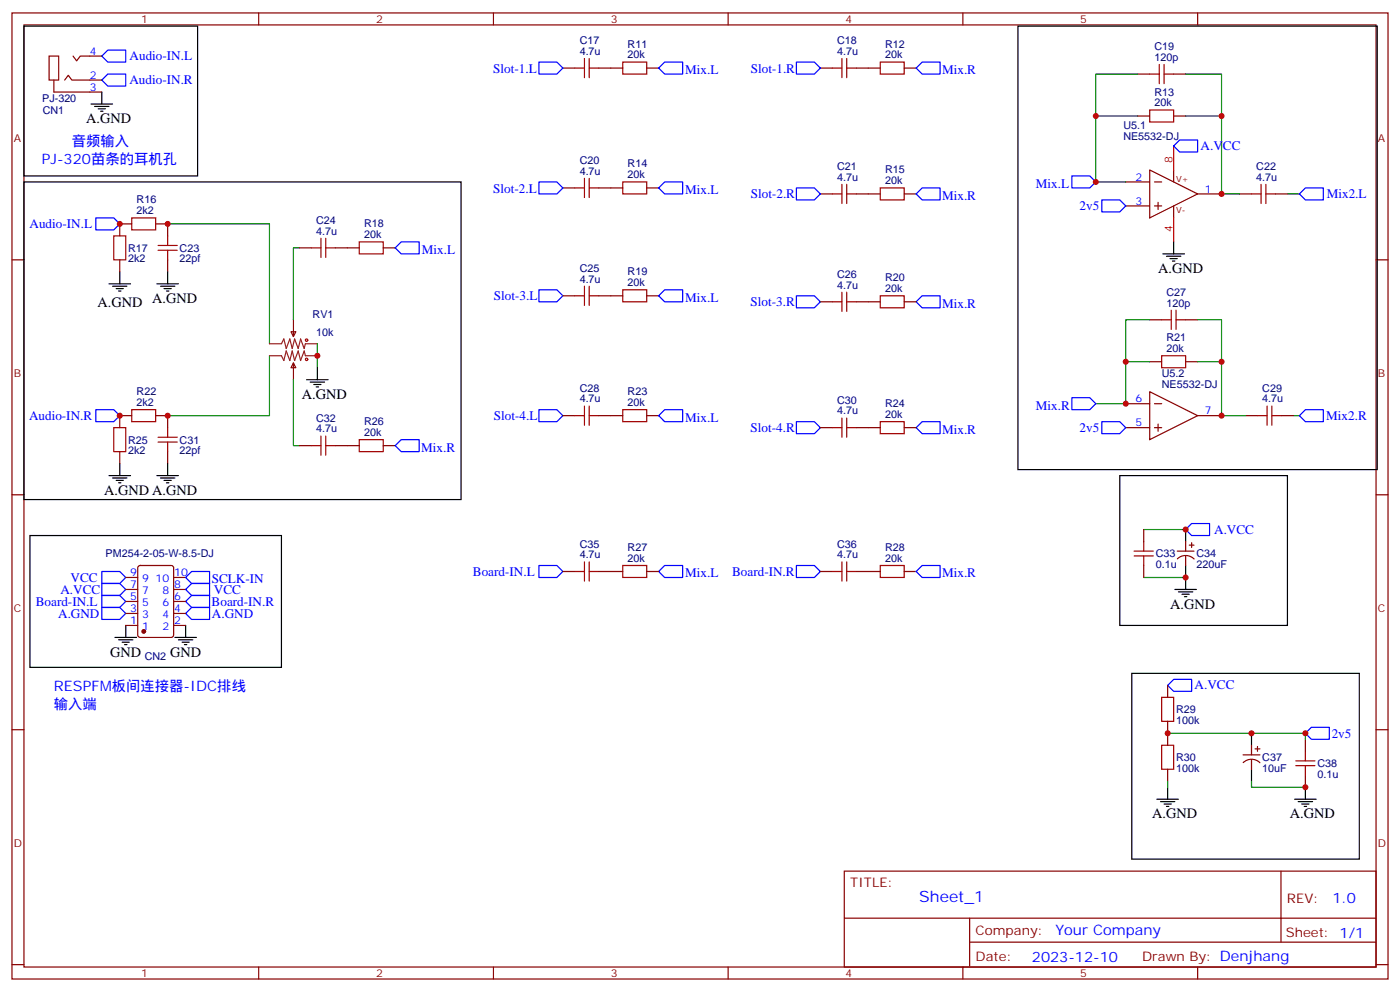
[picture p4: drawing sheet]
<svg xmlns="http://www.w3.org/2000/svg" width="412mm" height="292mm" viewBox="0 0 412 292" stroke-linecap="round" stroke-linejoin="round" font-family="sans-serif">
<g fill="none" stroke="#870000" stroke-width=".35">
<path d="M3.5 3.8h405.4v284.3h-405.4zM7.1 7.3h398.2v277.3h-398.2zM14.5 16.5h2.8v7.1h-2.8zM21.5 16.5l1.1 1.4 1-1.4h6.4M76.2 3.8v3.5M145.3 3.8v3.5M214.5 3.8v3.5M283.6 3.8v3.5M352.8 3.8v3.5M15.9 23.6v3.5h14.1M19 23.6l1.1-1.4 1.1 1.4h8.8M165.8 20h3.5"/>
<path d="M176.4 20h7M190.5 20h3.5M241.7 20h3.5M252.2 20h7.1M266.3 20h3.6M335.1 34.1h3.6M335.1 21.8h3.6M345.7 34.1h3.5M345.7 21.8h3.5M165.8 55.3h3.5M176.4 55.3h7M190.5 55.3h3.5"/>
<path d="M241.7 57.1h3.5M252.2 57.1h7.1M266.3 57.1h3.6M331.6 53.6h7.1M338.7 50l14.1 7.1-14.1 7zM340.1 53.6h2.1M341.1 59.5v2.2M345.7 50v3.6M352.8 57.1h7M365.1 57.1h3.6M375.7 57.1h3.5M3.5 76.5h3.6"/>
<path d="M35.3 76.5v3.5M38.8 65.9h-3.5v3.5M45.9 65.9h3.5v3.5M49.4 76.5v3.5M88.2 73h3.5M98.8 73h7M112.9 73h3.5M331.6 60.6h7.1M340.1 60.6h2.1M345.7 60.6v3.5M405.3 76.5h3.6M85.7 97.6h1.4l-.7 1.5z"/>
<path d="M86.4 94.1v5M165.8 87.1h3.5M176.4 87.1h7M190.5 87.1h3.5M241.7 88.8h3.5M252.2 88.8h7.1M266.3 88.8h3.6M338.7 94.1h3.5M349.2 94.1h3.6M86.4 106.8l.7 1.4h-1.4zM86.4 106.8v5M331.6 118.8h7.1"/>
<path d="M338.7 115.3l14.1 7-14.1 7.1zM338.7 106.5h3.5M340.1 118.8h2.1M349.2 106.5h3.6M35.3 132.9v3.6M38.8 122.3h-3.5v3.6M45.9 122.3h3.5v3.6M49.4 132.9v3.6M88.2 131.2h3.5M98.8 131.2h7M112.9 131.2h3.5M165.8 122.3h3.5"/>
<path d="M176.4 122.3h7M190.5 122.3h3.5M241.7 125.9h3.5M252.2 125.9h7.1M266.3 125.9h3.6M331.6 125.9h7.1M340.1 125.9h2.1M341.1 124.8v2.1M352.8 122.3h7M366.9 122.3h3.5M377.5 122.3h3.5M3.5 145.6h3.6"/>
<path d="M336.9 155.9v3.5M349.2 159.4v2.8M351 159.7v1.4M405.3 145.6h3.6M37 170h3.6M37 173.5h3.6M37 177h3.6M40.8 166.6l.5-.2h9.1l.7 .5 .1 20-.5 .7h-9.4l-.7-.5v-20zM51.2 170h3.5M51.2 173.5h3.5M51.2 177h3.5M165.8 168.2h3.5"/>
<path d="M176.4 168.2h7M190.5 168.2h3.5M241.7 168.2h3.5M252.2 168.2h7.1M266.3 168.2h3.6M336.9 166.4v3.6M346.8 162.2h4.9M346.8 164.5a3.5 3.5 0 0 1 4.9 0M349.2 163.6v2.8M350.3 160.4h1.4M37 184.1h3.6M37 180.6h3.6"/>
<path d="M51.2 184.1h3.5M51.2 180.6h3.5M3.5 214.8h3.6M344 201.7v3.5M344 212.3v7.1M368.7 219.4v2.8M370.4 219.7v1.4M384.5 217.6v3.5M405.3 214.8h3.6M344 226.4v3.5M366.2 222.2h4.9M366.2 224.5a3.5 3.5 0 0 1 4.9 0"/>
<path d="M368.7 223.6v2.8M369.7 220.4h1.4M384.5 228.2v3.5M248.7 256.4h156.6v28.2h-156.6zM377.3 256.4v20.9M248.7 270.2h156.5M285.6 277.3h119.6M285.6 270.2v14.2M3.5 283.9h3.6M76.2 284.6v3.5M145.3 284.6v3.5M214.5 284.6v3.5"/>
<path d="M283.6 284.6v3.5M352.8 284.6v3.5M405.3 283.9h3.6"/>
</g>
<g fill="none" stroke="#008700" stroke-width=".35">
<path d="M335.1 34.1h-12.3v19.5h8.8M335.1 21.8h-12.3v12.3M349.2 34.1h10.6v23h5.3M349.2 21.8h10.6v12.3M379.2 57.1h3.6M49.4 65.9h30v35.3M88.2 73h-1.8v21.1M338.7 94.1h-7.1v24.7h-8.8M352.8 94.1h7v12.4M79.4 104.7v17.6h-30M86.4 111.8v19.4h1.8M93.5 101.2v7"/>
<path d="M331.6 106.5h7.1M352.8 106.5h7v15.8h7.1M381 122.3h1.8M336.9 155.9h12.3M336.9 170h12.3M344 215.8h40.5v1.8M344 229.9v1.8M368.7 229.9v1.8h15.8"/>
</g>
<g fill="none" stroke="#a10000" stroke-width=".35">
<path d="M172.2 17.2v5.7M173.6 17.2v5.7M183.4 18.3h7.1v3.5h-7.1zM248 17.2v5.7M249.4 17.2v5.7M259.3 18.3h7v3.5h-7zM341.5 19v5.6M342.9 19v5.6M169.3 20h2.9M173.6 20h2.8M245.2 20h2.8M249.4 20h2.8"/>
<path d="M338.7 32.4h7v3.5h-7zM338.7 21.8h2.8M342.9 21.8h2.8M169.3 55.3h2.9M172.2 52.5v5.6M173.6 55.3h2.8M173.6 52.5v5.6M183.4 53.6h7.1v3.5h-7.1zM245.2 57.1h2.8M248 54.3v5.6M249.4 57.1h2.8M249.4 54.3v5.6"/>
<path d="M259.3 55.3h7v3.5h-7zM368.7 57.1h2.8M371.5 54.3v5.6M372.9 57.1h2.8M372.9 54.3v5.6M33.5 69.4h3.5v7.1h-3.5zM38.8 64.1h7.1v3.6h-7.1zM46.6 73.7h5.6M46.6 72.2h5.6M49.4 69.4v2.8M49.4 73.7v2.8M91.7 73h2.8"/>
<path d="M94.5 70.1v5.7M96 70.1v5.7M96 73h2.8M105.8 71.2h7.1v3.5h-7.1zM169.3 87.1h2.9M172.2 84.2v5.7M173.6 84.2v5.7M173.6 87.1h2.8M183.4 85.3h7.1v3.5h-7.1zM245.2 88.8h2.8M248 86v5.7M249.4 86v5.7"/>
<path d="M249.4 88.8h2.8M259.3 87.1h7v3.5h-7zM342.2 94.1h2.8M345 91.3v5.6M346.4 94.1h2.8M346.4 91.3v5.6M172.2 119.5v5.7M173.6 119.5v5.7M342.2 104.7h7v3.5h-7zM373.2 119.5v5.7M374.6 119.5v5.7M33.5 125.9h3.5v7h-3.5z"/>
<path d="M38.8 120.6h7.1v3.5h-7.1zM46.6 130.1h5.6M46.6 128.7h5.6M49.4 125.9v2.8M49.4 130.1v2.8M91.7 131.2h2.8M94.5 128.3v5.7M96 131.2h2.8M96 128.3v5.7M105.8 129.4h7.1v3.5h-7.1zM169.3 122.3h2.9M173.6 122.3h2.8"/>
<path d="M183.4 120.6h7.1v3.5h-7.1zM245.2 125.9h2.8M248 123v5.7M249.4 123v5.7M249.4 125.9h2.8M259.3 124.1h7v3.5h-7zM370.4 122.3h2.8M374.6 122.3h2.9M336.9 159.4v2.8M169.3 168.2h2.9M172.2 165.4v5.6M173.6 165.4v5.6"/>
<path d="M173.6 168.2h2.8M183.4 166.4h7.1v3.6h-7.1zM245.2 168.2h2.8M248 165.4v5.6M249.4 165.4v5.6M249.4 168.2h2.8M259.3 166.4h7v3.6h-7zM334.1 163.6h5.6M334.1 162.2h5.6M336.9 163.6v2.8M342.2 205.2h3.5v7.1h-3.5zM342.2 219.4h3.5v7h-3.5z"/>
<path d="M381.7 225.4h5.6M381.7 223.9h5.6M384.5 221.1v2.8M384.5 225.4v2.8"/>
<circle cx="90.3" cy="100.1" r=".35"/>
<circle cx="90.3" cy="105.8" r=".35"/>
</g>
<g fill="none" stroke="#00f" stroke-width=".35">
<path d="M31.7 14.7h5.3v3.6h-5.3l-1.7-1.8zM158.7 18.3h5.3l1.8 1.7-1.8 1.8h-5.3zM195.8 18.3h5.3v3.5h-5.3l-1.8-1.8zM234.6 18.3h5.3l1.8 1.7-1.8 1.8h-5.3zM271.6 18.3h5.3v3.5h-5.3l-1.7-1.8zM31.7 21.8h5.3v3.5h-5.3l-1.7-1.7zM158.7 53.6h5.3l1.8 1.7-1.8 1.8h-5.3zM195.8 53.6h5.3v3.5h-5.3l-1.8-1.8zM234.6 55.3h5.3l1.8 1.8-1.8 1.7h-5.3zM271.6 55.3h5.3v3.5h-5.3l-1.7-1.7zM315.7 51.8h5.3l1.8 1.8-1.8 1.7h-5.3zM324.6 58.8h5.2l1.8 1.8-1.8 1.8h-5.2z"/>
<path d="M345.7 43l1.8-1.8h5.3v3.5h-5.3zM384.5 55.3h5.3v3.5h-5.3l-1.7-1.7zM28.2 64.1h5.3l1.8 1.8-1.8 1.8h-5.3zM118.2 71.2h5.3v3.5h-5.3l-1.8-1.7zM158.7 85.3h5.3l1.8 1.8-1.8 1.7h-5.3zM195.8 85.3h5.3v3.5h-5.3l-1.8-1.7zM234.6 87.1h5.3l1.8 1.7-1.8 1.8h-5.3zM271.6 87.1h5.3v3.5h-5.3l-1.7-1.8zM315.7 117.1h5.3l1.8 1.7-1.8 1.8h-5.3zM28.2 120.6h5.3l1.8 1.7-1.8 1.8h-5.3zM118.2 129.4h5.3v3.5h-5.3l-1.8-1.7zM158.7 120.6h5.3l1.8 1.7-1.8 1.8h-5.3z"/>
<path d="M195.8 120.6h5.3v3.5h-5.3l-1.8-1.8zM234.6 124.1h5.3l1.8 1.8-1.8 1.7h-5.3zM271.6 124.1h5.3v3.5h-5.3l-1.7-1.7zM324.6 124.1h5.2l1.8 1.8-1.8 1.7h-5.2zM384.5 120.6h5.3v3.5h-5.3l-1.7-1.8zM349.2 155.9l1.8-1.8h5.3v3.5h-5.3zM30 175.3h5.3l1.7 1.7-1.7 1.8h-5.3zM30 178.8h5.3l1.7 1.8-1.7 1.7h-5.3zM30 168.2h5.3l1.7 1.8-1.7 1.7h-5.3zM30 171.7h5.3l1.7 1.8-1.7 1.8h-5.3zM54.7 177l1.7-1.7h5.3v3.5h-5.3zM56.4 178.8h5.3v3.5h-5.3l-1.7-1.7z"/>
<path d="M56.4 168.2h5.3v3.5h-5.3l-1.7-1.7zM56.4 171.7h5.3v3.6h-5.3l-1.7-1.8zM158.7 166.4h5.3l1.8 1.8-1.8 1.8h-5.3zM194 168.2l1.8-1.8h5.3v3.6h-5.3zM234.6 166.4h5.3l1.8 1.8-1.8 1.8h-5.3zM271.6 166.4h5.3v3.6h-5.3l-1.7-1.8zM345.7 200h5.3v3.5h-5.3l-1.7-1.8zM386.3 214.1h5.3v3.5h-5.3l-1.8-1.8z"/>
</g>
<path d="M345.7 43v7M345.7 64.1v7.1" fill="none" stroke="#f00" stroke-width=".35"/>
<g fill="none" stroke="#000" stroke-width=".35">
<path d="M7.1 7.7h51.1v44.1h-51.1zM299.9 7.7h105.8v130.5h-105.8zM26.8 30.6h6.4M27.9 31.3h4.2M28.9 32h2.1M29.6 32.7h.7M30 27.1v3.5M7.1 53.6h128.7v93.4h-128.7zM342.5 74.7h6.4M343.6 75.4h4.2M344.7 76.1h2.1M345.4 76.8h.7"/>
<path d="M345.7 71.2v3.5M32.1 83.5h6.4M33.2 84.2h4.2M34.2 84.9h2.1M34.9 85.7h.7M35.3 80v3.5M46.2 83.5h6.4M47.3 84.2h4.2M48.3 84.9h2.1M49 85.7h.7M49.4 80v3.5M90.3 111.8h6.4"/>
<path d="M91.4 112.5h4.2M92.4 113.2h2.1M93.1 113.9h.7M93.5 108.2v3.6M32.1 140h6.4M35.3 136.5v3.5M46.2 140h6.4M49.4 136.5v3.5M329.8 140h49.4v44.1h-49.4zM8.8 157.6h74.1v38.8h-74.1zM33.2 140.7h4.2M34.2 141.4h2.1"/>
<path d="M34.9 142.1h.7M47.3 140.7h4.2M48.3 141.4h2.1M49 142.1h.7M349.2 155.9v3.5M346.1 173.5h6.3M347.1 174.2h4.3M348.2 174.9h2.1M348.9 175.6h.7M349.2 166.4v7.1M33.9 187.6h6.3M34.9 188.3h4.3"/>
<path d="M36 189h2.1M36.7 189.7h.7M37 184.1v3.5M51.5 187.6h6.4M52.6 188.3h4.2M53.6 189h2.1M54.3 189.7h.7M54.7 184.1v3.5M333.4 198.2h67v54.7h-67zM368.7 215.8v3.6M340.8 235.2h6.3M341.8 235.9h4.3"/>
<path d="M342.9 236.6h2.1M343.6 237.3h.7M344 231.7v3.5M368.7 226.4v3.5M381.4 235.2h6.3M382.4 235.9h4.2M383.5 236.6h2.1M384.2 237.3h.7M384.5 231.7v3.5"/>
</g>
<path d="M79.4 101.2h3.5l.7-1.4 .7 2.8 1.1-2.8 .7 2.8 .7-2.8 1 2.8 .7-2.8 1.1 2.8 .4-1.4h3.5M79.4 104.7h3.5l.7 1.4 .7-2.8 1.1 2.8 .7-2.8 .7 2.8 1-2.8 .7 2.8 1.1-2.8 .4 1.4h3.5" fill="none" stroke="#8c2424" stroke-width=".35"/>
<circle cx="42.3" cy="185.8" r=".53" fill="#870000" stroke="#870000" stroke-width=".35"/>
<g fill="#c00">
<circle cx="359.8" cy="122.3" r=".88"/>
<circle cx="359.8" cy="106.5" r=".88"/>
<circle cx="359.8" cy="57.1" r=".88"/>
<circle cx="322.8" cy="34.1" r=".88"/>
<circle cx="359.8" cy="34.1" r=".88"/>
<circle cx="35.3" cy="122.3" r=".88"/>
<circle cx="49.4" cy="122.3" r=".88"/>
<circle cx="49.4" cy="65.9" r=".88"/>
<circle cx="35.3" cy="65.9" r=".88"/>
<circle cx="93.5" cy="104.7" r=".88"/>
<circle cx="322.8" cy="53.6" r=".88"/>
<circle cx="331.6" cy="106.5" r=".88"/>
<circle cx="331.6" cy="118.8" r=".88"/>
<circle cx="344" cy="215.8" r=".88"/>
<circle cx="384.5" cy="215.8" r=".88"/>
<circle cx="368.7" cy="215.8" r=".88"/>
<circle cx="384.5" cy="231.7" r=".88"/>
<circle cx="349.3" cy="170" r=".88"/>
<circle cx="349.3" cy="155.9" r=".88"/>
</g>
<text font-size="4.6" fill="#00f" x="270.8" y="265.4">Sheet_1</text>
<g font-size="4.2">
<text x="25.4" y="36.3">A.GND</text>
<text x="341.1" y="80.4">A.GND</text>
<text x="44.8" y="89.2">A.GND</text>
<text x="28.7" y="90.2">A.GND</text>
<text x="88.9" y="117.4">A.GND</text>
<text x="30.7" y="145.6">A.GND A.GND</text>
<text x="344.7" y="179.1">A.GND</text>
<text x="32.5" y="193.3">GND</text>
<text x="50.1" y="193.3">GND</text>
<text x="339.4" y="240.9">A.GND</text>
<text x="379.9" y="240.9">A.GND</text>
</g>
<g font-size="4.2" fill="#00f">
<text x="21.2" y="43">音频输入</text>
<text x="12.3" y="48.3">PJ-320苗条的耳机孔</text>
<text x="15.9" y="203.5">RESPFM板间连接器-IDC排线</text>
<text x="15.9" y="208.8">输入端</text>
<text x="392.5" y="265.7">1.0</text>
<text x="310.9" y="275.2">Your Company</text>
<text x="304" y="283">2023-12-10</text>
</g>
<g font-size="3.9" fill="#00f">
<text x="38.2" y="17.8">Audio-IN.L</text>
<text x="145.3" y="21.4">Slot-1.L</text>
<text x="201.8" y="21.8">Mix.L</text>
<text x="221.2" y="21.3">Slot-1.R</text>
<text x="277.5" y="21.8">Mix.R</text>
<text x="38.1" y="24.8">Audio-IN.R</text>
<text x="353.7" y="44.2">A.VCC</text>
<text x="145.3" y="56.7">Slot-2.L</text>
<text x="201.8" y="57.1">Mix.L</text>
<text x="221.2" y="58.4">Slot-2.R</text>
<text x="277.5" y="58.8">Mix.R</text>
<text x="305.2" y="55.3">Mix.L</text>
<text x="390.8" y="58.3">Mix2.L</text>
<text x="318" y="61.9">2v5</text>
<text x="8.7" y="67.2">Audio-IN.L</text>
<text x="124.2" y="74.7">Mix.L</text>
<text x="145.5" y="88.3">Slot-3.L</text>
<text x="201.8" y="88.8">Mix.L</text>
<text x="221.1" y="90.1">Slot-3.R</text>
<text x="277.5" y="90.6">Mix.R</text>
<text x="8.5" y="123.6">Audio-IN.R</text>
<text x="145.5" y="123.6">Slot-4.L</text>
<text x="201.8" y="124.1">Mix.L</text>
<text x="305.2" y="120.6">Mix.R</text>
<text x="390.7" y="123.6">Mix2.R</text>
<text x="221.1" y="127.1">Slot-4.R</text>
<text x="277.5" y="127.6">Mix.R</text>
<text x="318" y="127.1">2v5</text>
<text x="124" y="132.9">Mix.R</text>
<text x="357.7" y="157.1">A.VCC</text>
<text x="20.8" y="171.2">VCC</text>
<text x="62.4" y="171.7">SCLK-IN</text>
<text x="139.3" y="169.5">Board-IN.L</text>
<text x="201.8" y="170">Mix.L</text>
<text x="215.7" y="169.6">Board-IN.R</text>
<text x="277.5" y="170">Mix.R</text>
<text x="10.5" y="178.3">Board-IN.L</text>
<text x="17.8" y="174.8">A.VCC</text>
<text x="62.3" y="178.4">Board-IN.R</text>
<text x="63" y="174.8">VCC</text>
<text x="17.1" y="181.8">A.GND</text>
<text x="62.4" y="181.8">A.GND</text>
<text x="351.9" y="202.9">A.VCC</text>
<text x="392.3" y="217.1">2v5</text>
</g>
<g font-size="3.9" fill="#800">
<text x="250.5" y="261">TITLE:</text>
<text x="379.1" y="265.7">REV:</text>
<text x="287.4" y="275.2">Company:</text>
<text x="378.7" y="275.8">Sheet: 1/1</text>
<text x="287.4" y="282.9">Date:</text>
<text x="336.4" y="282.9">Drawn By: Denjhang</text>
</g>
<g font-size="3.2" fill="#800">
<text x="41.6" y="6.8">1</text>
<text x="110.8" y="6.8">2</text>
<text x="179.9" y="6.8">3</text>
<text x="249.1" y="6.8">4</text>
<text x="318.2" y="6.8">5</text>
<text x="4.1" y="41.9">A</text>
<text x="405.9" y="41.9">A</text>
<text x="4.1" y="111.1">B</text>
<text x="405.9" y="111.1">B</text>
<text x="4.1" y="180.2">C</text>
<text x="405.9" y="180.2">C</text>
<text x="4.1" y="249.3">D</text>
<text x="405.9" y="249.3">D</text>
<text x="41.6" y="287.6">1</text>
<text x="110.8" y="287.6">2</text>
<text x="179.9" y="287.6">3</text>
<text x="249.1" y="287.6">4</text>
<text x="318.2" y="287.6">5</text>
</g>
<g font-size="3.2" fill="#00f">
<text x="26.5" y="16.2">4</text>
<text x="26.5" y="23.2">2</text>
<text x="26.5" y="26.7">3</text>
<text x="334.5" y="53.2">2</text>
<text x="354.9" y="56.7">1</text>
<text x="334.5" y="60.3">3</text>
<text x="334.5" y="118.5">6</text>
<text x="334.5" y="125.5">5</text>
<text x="354.9" y="122">7</text>
<text x="38.4" y="173.1">7</text>
<text x="38.4" y="169.6">9</text>
<text x="41.9" y="171.4">9</text>
<text x="45.8" y="171.4">10</text>
<text x="51.3" y="169.6">10</text>
<text x="51.3" y="173.1">8</text>
<text x="38.4" y="176.7">5</text>
<text x="41.9" y="178.4">5</text>
<text x="41.9" y="174.9">7</text>
<text x="47.8" y="174.9">8</text>
<text x="47.8" y="178.4">6</text>
<text x="51.3" y="176.7">6</text>
<text x="38.4" y="183.7">1</text>
<text x="38.4" y="180.2">3</text>
<text x="41.9" y="185.5">1</text>
<text x="41.9" y="182">3</text>
<text x="47.8" y="182">4</text>
<text x="47.8" y="185.5">2</text>
<text x="51.3" y="180.2">4</text>
<text x="51.3" y="183.7">2</text>
</g>
<g font-size="3.2" fill="#000080">
<text x="170.8" y="16.2">4.7u</text>
<text x="170.8" y="13">C17</text>
<text x="184.9" y="17.2">20k</text>
<text x="184.9" y="14">R11</text>
<text x="246.6" y="16.2">4.7u</text>
<text x="246.6" y="13">C18</text>
<text x="260.7" y="17.2">20k</text>
<text x="260.7" y="14">R12</text>
<text x="340.1" y="17.9">120p</text>
<text x="340.1" y="14.7">C19</text>
<text x="340.1" y="28.2">R13</text>
<text x="12.4" y="30">PJ-320</text>
<text x="12.6" y="33.6">CN1</text>
<text x="340.1" y="31.3">20k</text>
<text x="330.9" y="41.2">NE5532-DJ</text>
<text x="330.9" y="38">U5.1</text>
<text x="170.8" y="51.4">4.7u</text>
<text x="170.8" y="48.3">C20</text>
<text x="184.9" y="52.5">20k</text>
<text x="184.9" y="49.3">R14</text>
<text x="246.6" y="53.2">4.7u</text>
<text x="246.6" y="50.1">C21</text>
<text x="260.7" y="51">R15</text>
<text x="370.1" y="53.2">4.7u</text>
<text x="370.1" y="50.1">C22</text>
<text x="40.2" y="59.9">R16</text>
<text x="260.7" y="54.3">20k</text>
<text x="40.2" y="63.1">2k2</text>
<text x="93.1" y="66">C24</text>
<text x="93.1" y="69.1">4.7u</text>
<text x="107.3" y="70.1">20k</text>
<text x="107.3" y="66.9">R18</text>
<text x="37.7" y="77.3">2k2</text>
<text x="37.7" y="74.1">R17</text>
<text x="52.9" y="77.3">22pf</text>
<text x="52.9" y="74.1">C23</text>
<text x="170.8" y="83.2">4.7u</text>
<text x="170.8" y="80.1">C25</text>
<text x="184.9" y="81">R19</text>
<text x="246.6" y="81.8">C26</text>
<text x="260.7" y="82.8">R20</text>
<text x="184.9" y="84.2">20k</text>
<text x="246.6" y="84.9">4.7u</text>
<text x="260.7" y="86">20k</text>
<text x="343.6" y="87.1">C27</text>
<text x="92.1" y="93.5">RV1</text>
<text x="343.6" y="90.2">120p</text>
<text x="93.1" y="98.8">10k</text>
<text x="343.6" y="100.5">R21</text>
<text x="343.6" y="103.6">20k</text>
<text x="342.2" y="111">U5.2</text>
<text x="40.2" y="119.5">2k2</text>
<text x="40.2" y="116.3">R22</text>
<text x="170.8" y="118.5">4.7u</text>
<text x="170.8" y="115.3">C28</text>
<text x="184.9" y="119.5">20k</text>
<text x="184.9" y="116.3">R23</text>
<text x="246.6" y="118.9">C30</text>
<text x="260.7" y="119.8">R24</text>
<text x="342.2" y="114.1">NE5532-DJ</text>
<text x="371.8" y="118.5">4.7u</text>
<text x="371.8" y="115.3">C29</text>
<text x="93.1" y="124.2">C32</text>
<text x="107.3" y="125.1">R26</text>
<text x="246.6" y="122">4.7u</text>
<text x="260.7" y="123">20k</text>
<text x="37.7" y="130.6">R25</text>
<text x="52.9" y="130.6">C31</text>
<text x="93.1" y="127.3">4.7u</text>
<text x="107.3" y="128.3">20k</text>
<text x="37.7" y="133.7">2k2</text>
<text x="52.9" y="133.7">22pf</text>
<text x="170.8" y="161.2">C35</text>
<text x="246.6" y="161.2">C36</text>
<text x="31.1" y="164">PM254-2-05-W-8.5-DJ</text>
<text x="170.8" y="164.3">4.7u</text>
<text x="184.9" y="165.4">20k</text>
<text x="184.9" y="162.2">R27</text>
<text x="246.6" y="164.3">4.7u</text>
<text x="260.7" y="165.4">20k</text>
<text x="260.7" y="162.2">R28</text>
<text x="340.4" y="167.2">0.1u</text>
<text x="340.4" y="164">C33</text>
<text x="352.4" y="167.2">220uF</text>
<text x="352.4" y="164">C34</text>
<text x="42.6" y="194.3">CN2</text>
<text x="346.4" y="209.9">R29</text>
<text x="346.4" y="213.1">100k</text>
<text x="346.4" y="227.2">100k</text>
<text x="346.4" y="224">R30</text>
<text x="371.8" y="227.2">10uF</text>
<text x="371.8" y="224">C37</text>
<text x="388.1" y="225.8">C38</text>
<text x="388.1" y="229">0.1u</text>
</g>
<g font-size="3.2" fill="#f00">
<text x="345.4" y="47.9" transform="rotate(-90 345.4 47.9)">8</text>
<text x="345.4" y="68.3" transform="rotate(-90 345.4 68.3)">4</text>
</g>
<g font-size="2.5" fill="#800">
<text x="346.4" y="53.6">V+</text>
<text x="346.4" y="62.7">V-</text>
</g>
</svg>
